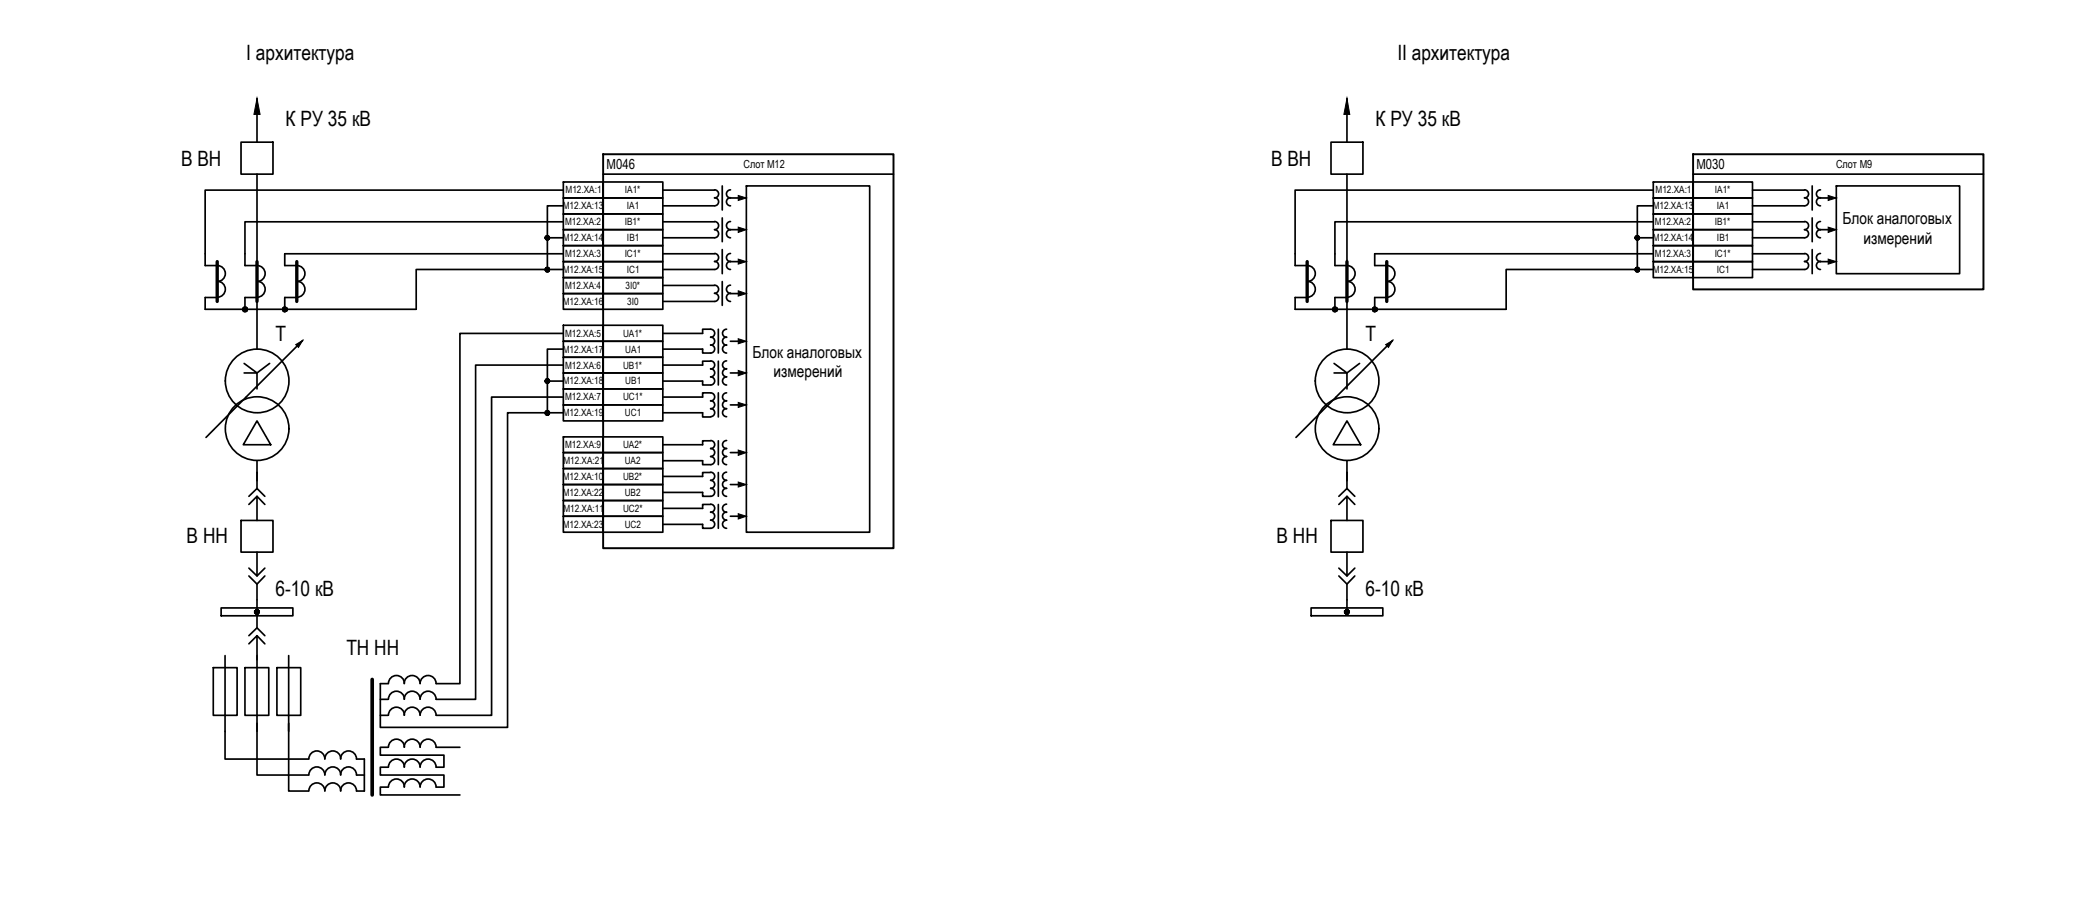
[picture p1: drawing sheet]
<svg xmlns="http://www.w3.org/2000/svg" width="316mm" height="137mm" viewBox="0 0 316 137" stroke-linecap="round" stroke-linejoin="round" font-family="sans-serif">
<!-- layer: 0 -->
<g fill="#000" stroke="#000" stroke-width=".15">
<path d="M111.5 29.5l1.2 .4-1.2 .4zM111.5 34.3l1.2 .4-1.2 .4zM111.5 39.1l1.2 .4-1.2 .4zM276.1 29.5l1.3 .4-1.3 .4zM276.1 34.3l1.3 .4-1.3 .4zM276.1 39.1l1.3 .4-1.3 .4zM44.7 52l1-.6-.6 1.1zM111.5 51.1l1.2 .4-1.2 .4zM111.5 55.9l1.2 .4-1.2 .4zM111.5 43.9l1.2 .4-1.2 .4zM209.3 52l1.1-.6-.7 1.1zM111.5 60.7l1.2 .4-1.2 .4z"/>
<path d="M111.5 67.9l1.2 .4-1.2 .4zM111.5 72.8l1.2 .4-1.2 .3zM111.5 77.6l1.2 .3-1.2 .5z"/>
<path d="M82.3 35.9l.1 .2 .3-.2zM82.4 36.1l.3-.2-.2 .3zM82.7 35.9l-.2 .3 .2 .1z"/>
<path d="M82.3 35.9l.1 .2 .3-.2zM82.4 36.1l.3-.2-.2 .3zM82.7 35.9l-.2 .3h.2z"/>
<path d="M82.5 35.6l.2 .3v-.3zM82.5 35.6l.2 .3-.3-.2zM82.4 35.7l-.1 .2h.4z"/>
<path d="M82.7 35.9v.4l.1-.1zM82.7 35.9l.3 .2-.2 .1zM82.7 35.9l.3 .2v-.2z"/>
<path d="M82.7 35.9v.3h.1zM82.7 35.9l.3 .2-.2 .1zM82.7 35.9l.3 .2v-.2z"/>
<path d="M82.5 35.6l.2 .3v-.4zM82.5 35.6l.2 .3-.3-.2zM82.4 35.7l-.1 .2h.4z"/>
<path d="M82.7 35.9h.3v-.2zM82.8 35.6l.2 .1-.3 .2zM82.7 35.6v.3l.1-.3z"/>
<path d="M82.7 35.9h.3v-.2zM82.8 35.6l.2 .1-.3 .2zM82.7 35.5v.4l.1-.3z"/>
<path d="M246.9 35.9l.1 .2 .3-.2zM247 36.1l.3-.2-.2 .3zM247.3 35.9l-.2 .3 .2 .1z"/>
<path d="M246.9 35.9l.1 .2 .3-.2zM247 36.1l.3-.2-.2 .3zM247.3 35.9l-.2 .3h.2z"/>
<path d="M247.1 35.6l.2 .3v-.3zM247.1 35.6l.2 .3-.3-.2zM247 35.7l-.1 .2h.4z"/>
<path d="M247.3 35.9v.4l.2-.1zM247.3 35.9l.3 .2-.1 .1zM247.3 35.9l.3 .2v-.2z"/>
<path d="M247.3 35.9v.3h.2zM247.3 35.9l.3 .2-.1 .1zM247.3 35.9l.3 .2v-.2z"/>
<path d="M247.1 35.6l.2 .3v-.4zM247.1 35.6l.2 .3-.3-.2zM247 35.7l-.1 .2h.4z"/>
<path d="M247.3 35.9h.3v-.2zM247.5 35.6l.1 .1-.3 .2zM247.3 35.6v.3l.2-.3z"/>
<path d="M247.3 35.9h.3v-.2zM247.5 35.6l.1 .1-.3 .2zM247.3 35.5v.4l.2-.3z"/>
<path d="M36.7 46.7v.2l.3-.2zM36.7 46.9l.3-.2-.2 .3zM37 46.7l-.2 .3 .2 .1z"/>
<path d="M36.7 46.7v.2l.3-.2zM36.7 46.9l.3-.2-.2 .3zM37 46.7l-.2 .3 .2 .1z"/>
<path d="M36.8 46.4l.2 .3v-.3zM36.8 46.4l.2 .3-.3-.2zM36.7 46.5v.2h.3z"/>
<path d="M37 46.7v.4l.2-.1zM37 46.7l.3 .2-.1 .1zM37 46.7l.3 .2 .1-.2z"/>
<path d="M37 46.7v.4l.2-.1zM37 46.7l.3 .2-.1 .1zM37 46.7l.3 .2 .1-.2z"/>
<path d="M36.8 46.4l.2 .3v-.3zM36.8 46.4l.2 .3-.3-.2zM36.7 46.5v.2h.3z"/>
<path d="M37 46.7h.4l-.1-.2zM37.2 46.4l.1 .1-.3 .2zM37 46.4v.3l.2-.3z"/>
<path d="M37 46.7h.4l-.1-.2zM37.2 46.4l.1 .1-.3 .2zM37 46.4v.3l.2-.3z"/>
<path d="M42.7 46.7v.2l.3-.2zM42.7 46.9l.3-.2-.2 .3zM43 46.7l-.2 .3 .2 .1z"/>
<path d="M42.7 46.7v.2l.3-.2zM42.7 46.9l.3-.2-.2 .3zM43 46.7l-.2 .3 .2 .1z"/>
<path d="M42.8 46.4l.2 .3v-.3zM42.8 46.4l.2 .3-.3-.2zM42.7 46.5v.2h.3z"/>
<path d="M43 46.7v.4l.2-.1zM43 46.7l.3 .2-.1 .1zM43 46.7l.3 .2 .1-.2z"/>
<path d="M43 46.7v.4l.2-.1zM43 46.7l.3 .2-.1 .1zM43 46.7l.3 .2 .1-.2z"/>
<path d="M42.8 46.4l.2 .3v-.3zM42.8 46.4l.2 .3-.3-.2zM42.7 46.5v.2h.3z"/>
<path d="M43 46.7h.4l-.1-.2zM43.2 46.4l.1 .1-.3 .2zM43 46.4v.3l.2-.3z"/>
<path d="M43 46.7h.4l-.1-.2zM43.2 46.4l.1 .1-.3 .2zM43 46.4v.3l.2-.3z"/>
<path d="M82.3 40.7l.1 .2 .3-.2zM82.4 40.9l.3-.2-.2 .3zM82.7 40.7l-.2 .3 .2 .1z"/>
<path d="M82.3 40.7l.1 .2 .3-.2zM82.4 40.9l.3-.2-.2 .3zM82.7 40.7l-.2 .3 .2 .1z"/>
<path d="M82.3 57.5l.1 .2 .3-.2zM82.4 57.7l.3-.2-.2 .3zM82.7 57.5l-.2 .3 .2 .1z"/>
<path d="M82.3 57.5l.1 .2 .3-.2zM82.4 57.7l.3-.2-.2 .3zM82.7 57.5l-.2 .3 .2 .1z"/>
<path d="M82.5 40.4l.2 .3v-.4zM82.5 40.4l.2 .3-.3-.2zM82.4 40.5l-.1 .2h.4z"/>
<path d="M82.7 40.7v.4l.1-.1zM82.7 40.7l.3 .2-.2 .1zM82.7 40.7l.3 .2v-.2z"/>
<path d="M82.7 40.7v.4l.1-.1zM82.7 40.7l.3 .2-.2 .1zM82.7 40.7l.3 .2v-.2z"/>
<path d="M82.5 40.4l.2 .3v-.4zM82.5 40.4l.2 .3-.3-.2zM82.4 40.5l-.1 .2h.4z"/>
<path d="M82.5 57.2l.2 .3v-.3zM82.5 57.2l.2 .3-.3-.1zM82.4 57.4l-.1 .1h.4z"/>
<path d="M82.7 57.5v.4l.1-.1zM82.7 57.5l.3 .2-.2 .1zM82.7 57.5l.3 .2v-.2z"/>
<path d="M82.7 57.5v.4l.1-.1zM82.7 57.5l.3 .2-.2 .1zM82.7 57.5l.3 .2v-.2z"/>
<path d="M82.5 57.2l.2 .3v-.3zM82.5 57.2l.2 .3-.3-.1zM82.4 57.4l-.1 .1h.4z"/>
<path d="M82.7 40.7h.3v-.2zM82.8 40.4l.2 .1-.3 .2zM82.7 40.3v.4l.1-.3z"/>
<path d="M82.7 40.7h.3v-.2zM82.8 40.4l.2 .1-.3 .2zM82.7 40.3v.4l.1-.3z"/>
<path d="M82.7 57.5h.3v-.1zM82.8 57.2l.2 .2-.3 .1zM82.7 57.2v.3l.1-.3z"/>
<path d="M82.7 57.5h.3v-.1zM82.8 57.2l.2 .2-.3 .1zM82.7 57.2v.3l.1-.3z"/>
<path d="M201.3 46.7v.2l.3-.2zM201.3 46.9l.3-.2-.1 .3zM201.6 46.7l-.1 .3 .1 .1z"/>
<path d="M201.3 46.7v.2l.3-.2zM201.3 46.9l.3-.2-.1 .3zM201.6 46.7l-.1 .3 .1 .1z"/>
<path d="M201.5 46.4l.1 .3v-.3zM201.5 46.4l.1 .3-.3-.2zM201.3 46.5v.2h.3z"/>
<path d="M201.6 46.7v.4l.2-.1zM201.6 46.7l.4 .2-.2 .1zM201.6 46.7l.4 .2v-.2z"/>
<path d="M201.6 46.7v.4l.2-.1zM201.6 46.7l.4 .2-.2 .1zM201.6 46.7l.4 .2v-.2z"/>
<path d="M201.5 46.4l.1 .3v-.3zM201.5 46.4l.1 .3-.3-.2zM201.3 46.5v.2h.3z"/>
<path d="M201.6 46.7h.4v-.2zM201.8 46.4l.2 .1-.4 .2zM201.6 46.4v.3l.2-.3z"/>
<path d="M201.6 46.7h.4v-.2zM201.8 46.4l.2 .1-.4 .2zM201.6 46.4v.3l.2-.3z"/>
<path d="M207.3 46.7v.2l.3-.2zM207.3 46.9l.3-.2-.1 .3zM207.6 46.7l-.1 .3 .1 .1z"/>
<path d="M207.3 46.7v.2l.3-.2zM207.3 46.9l.3-.2-.1 .3zM207.6 46.7l-.1 .3 .1 .1z"/>
<path d="M207.5 46.4l.1 .3v-.3zM207.5 46.4l.1 .3-.3-.2zM207.3 46.5v.2h.3z"/>
<path d="M207.6 46.7v.4l.2-.1zM207.6 46.7l.4 .2-.2 .1zM207.6 46.7l.4 .2v-.2z"/>
<path d="M207.6 46.7v.4l.2-.1zM207.6 46.7l.4 .2-.2 .1zM207.6 46.7l.4 .2v-.2z"/>
<path d="M207.5 46.4l.1 .3v-.3zM207.5 46.4l.1 .3-.3-.2zM207.3 46.5v.2h.3z"/>
<path d="M207.6 46.7h.4v-.2zM207.8 46.4l.2 .1-.4 .2zM207.6 46.4v.3l.2-.3z"/>
<path d="M207.6 46.7h.4v-.2zM207.8 46.4l.2 .1-.4 .2zM207.6 46.4v.3l.2-.3z"/>
<path d="M246.9 40.7l.1 .2 .3-.2zM247 40.9l.3-.2-.2 .3zM247.3 40.7l-.2 .3 .2 .1z"/>
<path d="M246.9 40.7l.1 .2 .3-.2zM247 40.9l.3-.2-.2 .3zM247.3 40.7l-.2 .3 .2 .1z"/>
<path d="M247.1 40.4l.2 .3v-.4zM247 40.5l.1-.1 .2 .3zM247 40.5l-.1 .2h.4z"/>
<path d="M247.3 40.7v.4l.2-.1zM247.3 40.7l.3 .2-.1 .1zM247.3 40.7l.3 .2v-.2z"/>
<path d="M247.3 40.7v.4l.2-.1zM247.3 40.7l.3 .2-.1 .1zM247.3 40.7l.3 .2v-.2z"/>
<path d="M247.1 40.4l.2 .3v-.4zM247 40.5l.1-.1 .2 .3zM247 40.5l-.1 .2h.4z"/>
<path d="M247.3 40.7h.3v-.2zM247.5 40.4l.1 .1-.3 .2zM247.3 40.3v.4l.2-.3z"/>
<path d="M247.3 40.7h.3v-.2zM247.5 40.4l.1 .1-.3 .2zM247.3 40.3v.4l.2-.3z"/>
<path d="M82.3 62.4l.1 .1 .3-.1zM82.4 62.5l.3-.1-.2 .3zM82.7 62.4l-.2 .3h.2z"/>
<path d="M82.3 62.3l.1 .2 .3-.2zM82.4 62.5l.3-.2-.2 .4zM82.7 62.3l-.2 .4h.2z"/>
<path d="M82.5 62l.2 .4v-.4zM82.5 62l.2 .4-.3-.3zM82.4 62.1l-.1 .3h.4z"/>
<path d="M82.7 62.4v.3h.1zM82.7 62.4l.3 .1-.2 .2zM82.7 62.4l.3 .1v-.1z"/>
<path d="M82.7 62.3v.4h.1zM82.7 62.3l.3 .2-.2 .2zM82.7 62.3l.3 .2v-.2z"/>
<path d="M82.5 62l.2 .3v-.3zM82.5 62l.2 .3-.3-.2zM82.4 62.1l-.1 .2h.4z"/>
<path d="M82.7 62.4h.3v-.3zM82.8 62l.2 .1-.3 .3zM82.7 62v.4l.1-.4z"/>
<path d="M82.7 62.3h.3v-.2zM82.8 62l.2 .1-.3 .2zM82.7 62v.3l.1-.3z"/>
<path d="M38.4 92.4l.1 .1 .3-.1zM38.5 92.5l.3-.1-.1 .3zM38.8 92.4l-.1 .3 .1 .1z"/>
<path d="M38.4 92.4l.1 .1 .3-.1zM38.5 92.5l.3-.1-.1 .3zM38.8 92.4l-.1 .3 .1 .1z"/>
<path d="M38.7 92.1l.1 .3v-.4zM38.5 92.2l.2-.1 .1 .3zM38.5 92.2l-.1 .2h.4z"/>
<path d="M38.8 92.4v.4l.2-.1zM38.8 92.4l.3 .1-.1 .2zM38.8 92.4l.3 .1 .1-.1z"/>
<path d="M38.8 92.4v.4l.2-.1zM38.8 92.4l.3 .1-.1 .2zM38.8 92.4l.3 .1 .1-.1z"/>
<path d="M38.7 92.1l.1 .3v-.4zM38.5 92.2l.2-.1 .1 .3zM38.5 92.2l-.1 .2h.4z"/>
<path d="M38.8 92.4h.4l-.1-.2zM39 92.1l.1 .1-.3 .2zM38.8 92v.4l.2-.3z"/>
<path d="M38.8 92.4h.4l-.1-.2zM39 92.1l.1 .1-.3 .2zM38.8 92v.4l.2-.3z"/>
<path d="M203.1 92.4v.1l.4-.1zM203.1 92.5l.4-.1-.2 .3zM203.5 92.4l-.2 .3 .2 .1z"/>
<path d="M203.1 92.4v.1l.4-.1zM203.1 92.5l.4-.1-.2 .3zM203.5 92.4l-.2 .3 .2 .1z"/>
<path d="M203.3 92.1l.2 .3v-.4zM203.1 92.2l.2-.1 .2 .3zM203.1 92.2v.2h.4z"/>
<path d="M203.5 92.4v.4l.1-.1zM203.5 92.4l.3 .1-.2 .2zM203.5 92.4l.3 .1v-.1z"/>
<path d="M203.5 92.4v.4l.1-.1zM203.5 92.4l.3 .1-.2 .2zM203.5 92.4l.3 .1v-.1z"/>
<path d="M203.3 92.1l.2 .3v-.4zM203.1 92.2l.2-.1 .2 .3zM203.1 92.2v.2h.4z"/>
<path d="M203.5 92.4h.3v-.2zM203.6 92.1l.2 .1-.3 .2zM203.5 92v.4l.1-.3z"/>
<path d="M203.5 92.4h.3v-.2zM203.6 92.1l.2 .1-.3 .2zM203.5 92v.4l.1-.3z"/>
</g>
<g fill="none" stroke="#000" stroke-width=".25">
<path d="M36.4 21.5h4.8v4.8h-4.8zM201 21.5h4.9v4.8h-4.9zM36.4 78.6h4.8v4.8h-4.8zM37.6 76.2l1.2-1.3v3.7M37.6 74.9l1.2-1.2 1.2 1.2M38.8 71.3v2.4M38.8 74.9l1.2 1.3M201 78.6h4.9v4.8h-4.9zM202.2 76.2l1.3-1.3v3.7M202.2 74.9l1.3-1.2 1.1 1.2M203.5 71.3v2.4M203.5 74.9l1.1 1.3"/>
<path d="M33.4 91.8h10.8v1.2h-10.8zM37.6 87l1.2 1.2 1.2-1.2M37.6 97.2l1.2-1.2v3.6M37.6 96l1.2-1.2 1.2 1.2M38.8 83.4v3.6l-1.2-1.2M38.8 88.2v2.4M38.8 92.4v2.4M38.8 96l1.2 1.2M40 85.8l-1.2 1.2M198 91.8h10.9v1.2h-10.9zM202.2 87l1.3 1.2 1.1-1.2M203.5 83.4v3.6l-1.3-1.2"/>
<path d="M203.5 88.2v2.4M204.6 85.8l-1.1 1.2"/>
</g>
<!-- layer: 0 -->
<g fill="none" stroke="#000" stroke-width=".25">
<path d="M38.8 14.9v6.6M203.5 14.9v6.6M38.8 26.3v26.4M82.7 35.9h2.4M85.1 28.7h-54.1v11.4h1.8a1.21 1.21 0 0 1 1.2 1.2 1.21 1.21 0 0 1-1.2 1.2M85.1 33.5h-48.1v6.6h1.8M85.1 31.1h-2.4v9.6M85.1 27.5h6v2.4h-6zM85.1 32.3h6v2.4h-6zM85.1 37.1h6v2.4h-6zM85.1 29.9h6v2.4h-6zM85.1 34.7h6v2.4h-6z"/>
<path d="M85.1 39.5h6v2.4h-6zM85.1 38.3h-42.1v1.8h1.8M91.1 29.9h9v2.4h-9zM91.1 27.5h9v2.4h-9zM91.1 34.7h9v2.4h-9zM91.1 32.3h9v2.4h-9zM91.1 39.5h9v2.4h-9zM91.1 37.1h9v2.4h-9zM91.1 26.3h43.9M100.1 38.3h7.8M100.1 28.7h7.8M100.1 33.5h7.8"/>
<path d="M107.9 28.7a.61 .61 0 0 1 .6 .6 .61 .61 0 0 1-.6 .6M107.9 29.8a.61 .61 0 0 1 .6 .7 .61 .61 0 0 1-.6 .6h-7.8M107.9 33.4a.61 .61 0 0 1 .6 .7 .61 .61 0 0 1-.6 .6 .61 .61 0 0 1 .6 .6 .61 .61 0 0 1-.6 .6h-7.8M107.9 38.3a.61 .61 0 0 1 .6 .6 .61 .61 0 0 1-.6 .6M107.9 39.5a.61 .61 0 0 1 .6 .6 .61 .61 0 0 1-.6 .6h-7.8M109.1 28.1v3.6M109.1 32.9v3.6M109.1 37.7v3.6M110.3 34.7h1.8M110.3 29.8a.61 .61 0 0 0-.6 .7 .61 .61 0 0 0 .6 .6M110.3 28.7a.61 .61 0 0 0-.6 .6 .61 .61 0 0 0 .6 .6h1.8M110.3 34.7a.61 .61 0 0 0-.6 .6 .61 .61 0 0 0 .6 .6"/>
<path d="M110.3 33.4a.61 .61 0 0 0-.6 .7 .61 .61 0 0 0 .6 .6M110.3 39.5a.61 .61 0 0 0-.6 .6 .61 .61 0 0 0 .6 .6M110.3 38.3a.61 .61 0 0 0-.6 .6 .61 .61 0 0 0 .6 .6h1.8M112.7 28.1h18.7v52.2h-18.7zM203.5 26.3v26.4M247.3 35.9h2.4M249.7 33.5h-48.1v6.6h1.9a1.21 1.21 0 0 1 1.2 1.2 1.21 1.21 0 0 1-1.2 1.2M249.7 28.7h-54.1v11.4h1.9a1.21 1.21 0 0 1 1.2 1.2 1.21 1.21 0 0 1-1.2 1.2M249.7 31.1h-2.4v9.6M249.7 27.5h6v2.4h-6zM249.7 32.3h6v2.4h-6zM249.7 37.1h6v2.4h-6z"/>
<path d="M249.7 29.9h6v2.4h-6zM249.7 34.7h6v2.4h-6zM249.7 39.5h6v2.4h-6zM249.7 38.3h-42.1v1.8h1.9M255.7 29.9h9v2.4h-9zM255.7 27.5h9v2.4h-9zM255.7 34.7h9v2.4h-9zM255.7 32.3h9v2.4h-9zM255.7 39.5h9v2.4h-9zM255.7 37.1h9v2.4h-9zM255.7 26.3h43.9M264.7 38.3h7.8"/>
<path d="M264.7 35.9h7.8M264.7 28.7h7.8M264.7 31.1h7.8M264.7 33.5h7.8M272.6 28.7a.61 .61 0 0 1 .6 .6 .61 .61 0 0 1-.6 .6M272.6 29.8a.61 .61 0 0 1 .6 .7 .61 .61 0 0 1-.6 .6M272.6 33.4a.61 .61 0 0 1 .6 .7 .61 .61 0 0 1-.6 .6 .61 .61 0 0 1 .6 .6 .61 .61 0 0 1-.6 .6M272.6 38.3a.61 .61 0 0 1 .6 .6 .61 .61 0 0 1-.6 .6M272.6 39.5a.61 .61 0 0 1 .6 .6 .61 .61 0 0 1-.6 .6M273.7 28.1v3.6M273.7 32.9v3.6M273.7 37.7v3.6"/>
<path d="M275 29.9h1.7M275 34.7h1.7M275 39.5h1.7M275 29.8a.61 .61 0 0 0-.6 .7 .61 .61 0 0 0 .6 .6M275 28.7a.61 .61 0 0 0-.6 .6 .61 .61 0 0 0 .6 .6M275 33.4a.61 .61 0 0 0-.6 .7 .61 .61 0 0 0 .6 .6 .61 .61 0 0 0-.6 .6 .61 .61 0 0 0 .6 .6M275 39.5a.61 .61 0 0 0-.6 .6 .61 .61 0 0 0 .6 .6M275 38.3a.61 .61 0 0 0-.6 .6 .61 .61 0 0 0 .6 .6M277.4 28.1h18.6v13.2h-18.6zM32.8 44.9h-1.8v1.8h12v-1.8h1.8M32.8 42.5a1.21 1.21 0 0 1 1.2 1.2 1.21 1.21 0 0 1-1.2 1.2M36.9 54.9l1.9 1.4 1.9-1.4"/>
<path d="M36.9 56.3h1.9v2.4M38.8 44.9h-1.8v1.8M38.8 40.1a1.21 1.21 0 0 1 1.2 1.2 1.21 1.21 0 0 1-1.2 1.2M38.8 42.5a1.21 1.21 0 0 1 1.2 1.2 1.21 1.21 0 0 1-1.2 1.2M44.9 40.1a1.21 1.21 0 0 1 1.2 1.2 1.21 1.21 0 0 1-1.2 1.2M44.9 42.5a1.21 1.21 0 0 1 1.2 1.2 1.21 1.21 0 0 1-1.2 1.2M45.7 51.4l-14.6 14.6M82.7 57.5h2.4M85.1 40.7h-22.2v6h-19.9M85.1 49.1h6v2.4h-6zM85.1 53.9h6v2.4h-6zM85.1 51.5h6v2.4h-6z"/>
<path d="M85.1 56.3h6v2.4h-6zM85.1 58.7h6v2.4h-6zM85.1 50.3h-15.6v52.9h-3.6a1.21 1.21 0 0 0-1.2-1.2 1.21 1.21 0 0 0-1.2 1.2 1.21 1.21 0 0 0-1.2-1.2 1.21 1.21 0 0 0-1.3 1.2M85.1 55.1h-13.3v50.5h-5.9M85.1 59.9h-10.8v48.1h-8.4M85.1 52.7h-2.4v9.6M85.1 41.9h6v2.4h-6zM85.1 44.3h6v2.4h-6zM91.1 51.5h9v2.4h-9zM91.1 49.1h9v2.4h-9zM91.1 56.3h9v2.4h-9zM91.1 53.9h9v2.4h-9z"/>
<path d="M91.1 58.7h9v2.4h-9zM91.1 44.3h9v2.4h-9zM91.1 41.9h9v2.4h-9zM100.1 50.3h6v-.6h1.2a.61 .61 0 0 1 .6 .6 .61 .61 0 0 1-.6 .6M100.1 59.9h6v-.6h1.2a.61 .61 0 0 1 .6 .6 .61 .61 0 0 1-.6 .6M100.1 43.1h7.8M107.3 54.5h-1.2v.6h-6M107.3 50.9a.61 .61 0 0 1 .6 .6 .61 .61 0 0 1-.6 .6M107.3 52.1a.61 .61 0 0 1 .6 .6 .61 .61 0 0 1-.6 .6h-1.2v-.6h-6M107.3 54.5a.61 .61 0 0 1 .6 .6 .61 .61 0 0 1-.6 .6M107.3 55.7a.61 .61 0 0 1 .6 .6 .61 .61 0 0 1-.6 .6 .61 .61 0 0 1 .6 .6 .61 .61 0 0 1-.6 .6h-1.2v-.6h-6M107.9 43.1a.61 .61 0 0 1 .6 .6 .61 .61 0 0 1-.6 .6 .61 .61 0 0 1 .6 .6 .61 .61 0 0 1-.6 .6h-7.8"/>
<path d="M108.5 49.7v3.6M108.5 54.5v3.6M108.5 59.3v3.6M109.1 42.5v3.6M109.7 52.1a.61 .61 0 0 0-.6 .6 .61 .61 0 0 0 .6 .6M109.7 50.9a.61 .61 0 0 0-.6 .6 .61 .61 0 0 0 .6 .6M109.7 49.7a.61 .61 0 0 0-.6 .6 .61 .61 0 0 0 .6 .6M109.7 55.7a.61 .61 0 0 0-.6 .6 .61 .61 0 0 0 .6 .6 .61 .61 0 0 0-.6 .6 .61 .61 0 0 0 .6 .6M109.7 54.5a.61 .61 0 0 0-.6 .6 .61 .61 0 0 0 .6 .6M109.7 59.3a.61 .61 0 0 0-.6 .6 .61 .61 0 0 0 .6 .6M110.3 51.5h1.8M110.3 56.3h1.8"/>
<path d="M110.3 44.3h1.8M110.3 43.1a.61 .61 0 0 0-.6 .6 .61 .61 0 0 0 .6 .6 .61 .61 0 0 0-.6 .6 .61 .61 0 0 0 .6 .6M197.4 44.9h-1.8v1.8h12v-1.8h1.9M197.5 42.5a1.21 1.21 0 0 1 1.2 1.2 1.21 1.21 0 0 1-1.2 1.2M201.5 54.9l2 1.4 1.9-1.4M201.5 56.3h2v2.4M203.5 44.9h-1.9v1.8M203.5 42.5a1.21 1.21 0 0 1 1.2 1.2 1.21 1.21 0 0 1-1.2 1.2M209.5 40.1a1.21 1.21 0 0 1 1.2 1.2 1.21 1.21 0 0 1-1.2 1.2M209.5 42.5a1.21 1.21 0 0 1 1.2 1.2 1.21 1.21 0 0 1-1.2 1.2M210.4 51.4l-14.7 14.6M249.7 40.7h-22.2v6h-19.9"/>
<path d="M264.7 40.7h7.8M38.8 63.5l2.1 3.6h-4.2zM38.8 69.6v3M85.1 61.1h6v2.4h-6zM85.1 66h6v2.3h-6zM85.1 70.7h6v2.5h-6zM85.1 68.3h6v2.4h-6zM85.1 73.2h6v2.4h-6zM85.1 75.6h6v2.3h-6zM85.1 77.9h6v2.4h-6zM85.1 62.3h-8.4v47.5h-19.3v-6.6h1.2M91.1 61.1h9v2.4h-9z"/>
<path d="M91.1 68.3h9v2.4h-9zM91.1 66h9v2.3h-9zM91.1 73.2h9v2.4h-9zM91.1 70.7h9v2.5h-9zM91.1 77.9h9v2.4h-9zM91.1 75.6h9v2.3h-9zM100.1 62.3h6v.6h1.2M107.3 66.5h-1.2v.6h-6M107.3 71.3h-1.2v.6h-6M107.3 76.2h-1.2v.6h-6M107.3 60.5a.61 .61 0 0 1 .6 .6 .61 .61 0 0 1-.6 .6M107.3 61.7a.61 .61 0 0 1 .6 .6 .61 .61 0 0 1-.6 .6"/>
<path d="M107.3 66.5a.61 .61 0 0 1 .6 .6 .61 .61 0 0 1-.6 .6M107.3 67.7a.61 .61 0 0 1 .6 .6 .61 .61 0 0 1-.6 .6 .61 .61 0 0 1 .6 .6 .61 .61 0 0 1-.6 .6h-1.2v-.5h-6M107.3 71.3a.61 .61 0 0 1 .6 .6 .61 .61 0 0 1-.6 .6 .61 .61 0 0 1 .6 .6 .61 .61 0 0 1-.6 .6M107.3 73.7a.61 .61 0 0 1 .6 .6 .61 .61 0 0 1-.6 .6h-1.2v-.6h-6M107.3 76.1a.61 .61 0 0 1 .6 .6 .61 .61 0 0 1-.6 .6M107.3 77.3a.61 .61 0 0 1 .6 .6 .61 .61 0 0 1-.6 .6 .61 .61 0 0 1 .6 .6 .61 .61 0 0 1-.6 .7h-1.2v-.6h-6M108.5 66.5v3.6M108.5 71.3v3.6M108.5 76.2v3.6M109.7 61.7a.61 .61 0 0 0-.6 .6 .61 .61 0 0 0 .6 .6M109.7 60.5a.61 .61 0 0 0-.6 .6 .61 .61 0 0 0 .6 .6M109.7 67.7a.61 .61 0 0 0-.6 .6 .61 .61 0 0 0 .6 .6 .61 .61 0 0 0-.6 .6 .61 .61 0 0 0 .6 .6"/>
<path d="M109.7 66.5a.61 .61 0 0 0-.6 .6 .61 .61 0 0 0 .6 .6M109.7 73.7a.61 .61 0 0 0-.6 .6 .61 .61 0 0 0 .6 .6M109.7 71.3a.61 .61 0 0 0-.6 .6 .61 .61 0 0 0 .6 .6 .61 .61 0 0 0-.6 .6 .61 .61 0 0 0 .6 .6M109.7 77.3a.61 .61 0 0 0-.6 .6 .61 .61 0 0 0 .6 .6 .61 .61 0 0 0-.6 .6 .61 .61 0 0 0 .6 .7M109.7 76.1a.61 .61 0 0 0-.6 .6 .61 .61 0 0 0 .6 .6M110.3 61.1h1.8M110.3 68.3h1.8M110.3 73.2h1.8M110.3 77.9h1.8M203.5 63.5l2 3.6h-4.1zM203.5 69.6v3M34 99v15.6h12.6"/>
<path d="M38.8 90.6v1.8M38.8 99v11.4M43.6 99v11.4M203.5 90.6v1.8M32.2 100.8h3.6v7.2h-3.6zM37 100.8h3.6v7.2h-3.6zM38.8 109.2v7.8h7.8M41.8 100.8h3.6v7.2h-3.6zM43.6 109.2v10.2h3M46.7 114.6a1.21 1.21 0 0 1 1.2-1.2 1.21 1.21 0 0 1 1.2 1.2 1.21 1.21 0 0 1 1.2-1.2 1.21 1.21 0 0 1 1.2 1.2M46.7 117a1.21 1.21 0 0 1 1.2-1.2 1.21 1.21 0 0 1 1.2 1.2 1.21 1.21 0 0 1 1.2-1.2 1.21 1.21 0 0 1 1.2 1.2M46.7 119.4a1.21 1.21 0 0 1 1.2-1.2 1.21 1.21 0 0 1 1.2 1.2 1.21 1.21 0 0 1 1.2-1.2 1.21 1.21 0 0 1 1.2 1.2"/>
<path d="M51.4 114.6a1.21 1.21 0 0 1 1.2-1.2 1.21 1.21 0 0 1 1.2 1.2M51.4 117a1.21 1.21 0 0 1 1.2-1.2 1.21 1.21 0 0 1 1.2 1.2M51.4 119.4a1.21 1.21 0 0 1 1.2-1.2 1.21 1.21 0 0 1 1.2 1.2M53.8 114.6h1.2v4.8h-1.2M53.8 117h1.2M57.4 105.6h1.2M57.4 108h1.2M58.6 112.8h-1.2v1.2h9.7v1.8h-1.2a1.21 1.21 0 0 0-1.2-1.2 1.21 1.21 0 0 0-1.2 1.2 1.21 1.21 0 0 0-1.2-1.2 1.21 1.21 0 0 0-1.3 1.2M58.6 115.8h-1.2v1.2h9.7v1.8h-1.2M58.6 118.8h-1.2v1.2h12.1M58.7 103.2a1.21 1.21 0 0 1 1.2-1.2 1.21 1.21 0 0 1 1.2 1.2M58.7 105.6a1.21 1.21 0 0 1 1.2-1.2 1.21 1.21 0 0 1 1.2 1.2"/>
<path d="M58.7 108a1.21 1.21 0 0 1 1.2-1.2 1.21 1.21 0 0 1 1.2 1.2M58.7 112.8a1.21 1.21 0 0 1 1.2-1.2 1.21 1.21 0 0 1 1.2 1.2M58.7 115.8a1.21 1.21 0 0 1 1.2-1.2 1.21 1.21 0 0 1 1.2 1.2M58.7 118.8a1.21 1.21 0 0 1 1.2-1.2 1.21 1.21 0 0 1 1.2 1.2M61 105.6a1.21 1.21 0 0 1 1.3-1.2 1.21 1.21 0 0 1 1.2 1.2 1.21 1.21 0 0 1 1.2-1.2 1.21 1.21 0 0 1 1.2 1.2M61 108a1.21 1.21 0 0 1 1.3-1.2 1.21 1.21 0 0 1 1.2 1.2 1.21 1.21 0 0 1 1.2-1.2 1.21 1.21 0 0 1 1.2 1.2M61 112.8a1.21 1.21 0 0 1 1.3-1.2 1.21 1.21 0 0 1 1.2 1.2 1.21 1.21 0 0 1 1.2-1.2 1.21 1.21 0 0 1 1.2 1.2M61 118.8a1.21 1.21 0 0 1 1.3-1.2 1.21 1.21 0 0 1 1.2 1.2 1.21 1.21 0 0 1 1.2-1.2 1.21 1.21 0 0 1 1.2 1.2M65.9 112.8h3.6"/>
<circle cx="38.8" cy="57.5" r="4.8"/>
<circle cx="203.5" cy="57.5" r="4.8"/>
<circle cx="38.8" cy="64.7" r="4.8"/>
<circle cx="203.5" cy="64.7" r="4.8"/>
</g>
<path d="M32.8 39.5v6M38.8 39.5v6M44.8 39.5v6M197.4 39.5v6M203.5 39.5v6M209.5 39.5v6" fill="none" stroke="#000" stroke-width=".51"/>
<path d="M38.8 14.9l.5 2.4h-.9zM203.5 14.9l.4 2.4h-.9z" fill="#000" stroke="#000" stroke-width=".15"/>
<path d="M91.1 23.3h43.9v59.5h-43.9zM255.7 23.3h43.9v20.4h-43.9z" fill="none" stroke="#000" stroke-width=".3"/>
<path d="M56.2 102.6v17.4" fill="none" stroke="#000" stroke-width=".55"/>
<g font-size="3.2">
<text x="37.2" y="9.1">I архитектура</text>
<text x="211.1" y="9.1">II архитектура</text>
<text x="43.1" y="19">К РУ 35 кВ</text>
<text x="207.8" y="19">К РУ 35 кВ</text>
<text x="27.3" y="25">В ВН</text>
<text x="192" y="25">В ВН</text>
<text x="41.6" y="51.4">Т</text>
<text x="206.2" y="51.4">Т</text>
<text x="28.2" y="82">В НН</text>
<text x="192.8" y="82">В НН</text>
<text x="41.6" y="89.9">6-10 кВ</text>
<text x="206.2" y="89.9">6-10 кВ</text>
<text x="52.3" y="98.9">ТН НН</text>
</g>
<g font-size="2.5">
<text x="278.3" y="33.8">Блок аналоговых</text>
<text x="281.5" y="36.8">измерений</text>
<text x="113.7" y="54">Блок аналоговых</text>
<text x="116.8" y="57">измерений</text>
</g>
<g font-size="2.1">
<text x="91.6" y="25.5">М046</text>
<text x="256.2" y="25.5">М030</text>
</g>
<g font-size="1.7">
<text x="112.3" y="25.4">Слот М12</text>
<text x="277.3" y="25.4">Слот М9</text>
</g>
<g font-size="1.5">
<text x="85.4" y="29.2">M12.XA:1</text>
<text x="94.4" y="29.2">IA1*</text>
<text x="250.1" y="29.2">M12.XA:1</text>
<text x="259" y="29.2">IA1*</text>
<text x="85" y="31.6">M12.XA:13</text>
<text x="85.3" y="34">M12.XA:2</text>
<text x="94.4" y="34">IВ1*</text>
<text x="94.7" y="31.6">IA1</text>
<text x="249.6" y="31.6">M12.XA:13</text>
<text x="250" y="34">M12.XA:2</text>
<text x="259" y="34">IВ1*</text>
<text x="259.3" y="31.6">IA1</text>
<text x="85" y="36.4">M12.XA:14</text>
<text x="85" y="41.2">M12.XA:15</text>
<text x="85.3" y="38.8">M12.XA:3</text>
<text x="94.4" y="38.8">IС1*</text>
<text x="94.7" y="36.4">IВ1</text>
<text x="94.7" y="41.2">IC1</text>
<text x="249.6" y="36.4">M12.XA:14</text>
<text x="249.6" y="41.2">M12.XA:15</text>
<text x="250" y="38.8">M12.XA:3</text>
<text x="259" y="38.8">IС1*</text>
<text x="259.3" y="36.4">IВ1</text>
<text x="259.3" y="41.2">IC1</text>
<text x="85" y="46.1">M12.XA:16</text>
<text x="85.3" y="43.6">M12.XA:4</text>
<text x="94.5" y="43.6">3I0*</text>
<text x="94.7" y="46.1">3I0</text>
<text x="85" y="53.3">M12.XA:17</text>
<text x="85.3" y="50.8">M12.XA:5</text>
<text x="94.1" y="50.8">UA1*</text>
<text x="94.4" y="53.3">UA1</text>
<text x="85" y="58">M12.XA:18</text>
<text x="85.3" y="55.7">M12.XA:6</text>
<text x="94.1" y="55.7">UB1*</text>
<text x="94.4" y="58">UB1</text>
<text x="85" y="62.9">M12.XA:19</text>
<text x="85.3" y="60.5">M12.XA:7</text>
<text x="94.1" y="60.5">UC1*</text>
<text x="94.4" y="62.9">UC1</text>
<text x="85.1" y="70.1">M12.XA:21</text>
<text x="85.3" y="67.7">M12.XA:9</text>
<text x="94.1" y="67.7">UA2*</text>
<text x="94.4" y="70.1">UA2</text>
<text x="85" y="72.5">M12.XA:10</text>
<text x="85" y="74.9">M12.XA:22</text>
<text x="85.1" y="77.3">M12.XA:11</text>
<text x="94.1" y="72.5">UB2*</text>
<text x="94.1" y="77.3">UC2*</text>
<text x="94.4" y="74.9">UB2</text>
<text x="85" y="79.7">M12.XA:23</text>
<text x="94.4" y="79.7">UC2</text>
</g>
</svg>
